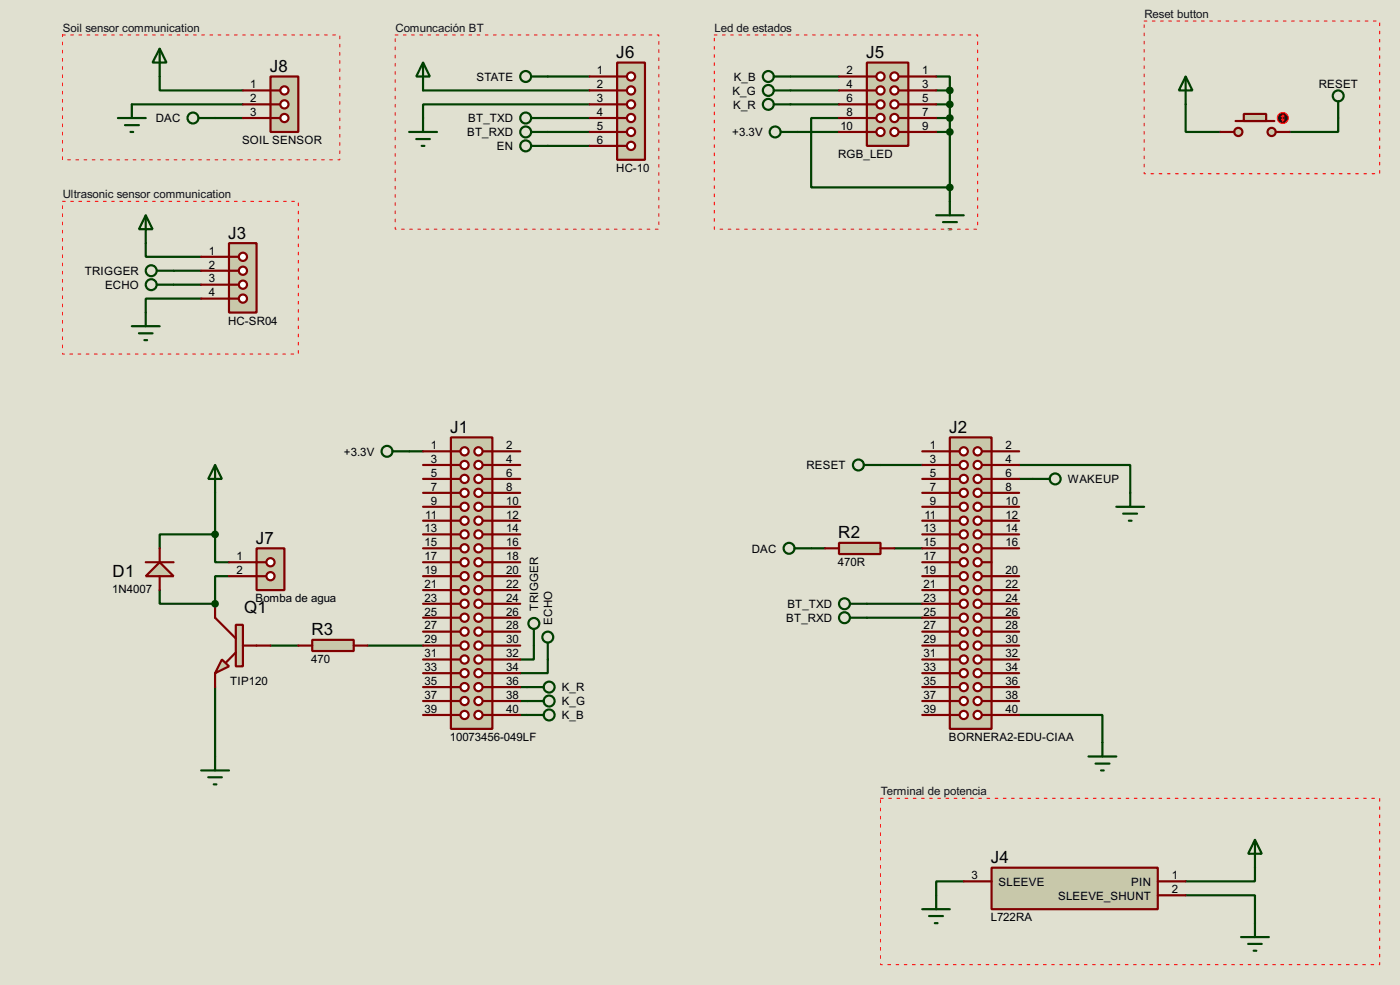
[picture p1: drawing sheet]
<svg xmlns="http://www.w3.org/2000/svg" width="256mm" height="180mm" viewBox="0 0 256 180" stroke-linecap="round" stroke-linejoin="round" font-family="sans-serif">
<path d="M0 0h256.5v180.3h-256.5z" fill="#e0e0d0"/>
<g fill="none" stroke="#004000" stroke-width=".4">
<path d="M24.2 19.1h20.3M29.3 14v2.6h15.2M77.5 16.6h30.5M100.4 14h7.6M108 19.1h-30.5v2.5M144.8 14h8.9M144.8 16.6h8.9M144.8 19.1h8.9M171.5 14h2.5v2.6M171.5 16.6h2.5M171.5 19.1h2.5M174 16.6v20.3"/>
<path d="M217.2 19.1v5.1h6.4M39.4 21.6h5.1M100.4 21.6h7.6M100.4 24.2h7.6M100.4 26.7h7.6M146.1 24.2h7.6M153.7 21.6h-5.1v12.7h25.4M171.5 21.6h2.5M171.5 24.2h2.5M245.2 21.6v2.6h-8.9M26.7 44.5v2.5h10.2M31.8 49.6h5.1"/>
<path d="M31.8 52.1h5.1M36.9 54.7h-10.2v2.5M39.4 97.8v5.1h2.6M39.4 97.8h-10.1v2.6M39.4 90.2v7.6M75 82.6h2.5M161.3 85.1h7.7M186.7 85.1h20.4v5.1M186.7 87.7h2.6M42 105.5h-2.6v5M49.6 118.2h5.1M67.4 118.2h10.1"/>
<path d="M97.8 118.2v2.5h-2.5M148.6 100.4h2.6M158.8 110.5h10.2M158.8 113.1h10.2M163.9 100.4h5.1M39.4 125.8v12.7M95.3 125.8h1.3M95.3 128.3h1.3M95.3 130.9h1.3M100.4 120.7v2.5h-5.1M186.7 130.9h15.3v5M229.9 158.8v2.5h-12.7"/>
<path d="M217.2 163.9h12.7v5.1"/>
</g>
<circle cx="39.4" cy="110.5" r=".2" fill="#004000"/>
<path d="M29.3 108v2.5h10.1M176.6 161.3h-5.1v2.6" fill="none" stroke="#004000" stroke-width=".4"/>
<path d="M82.6 80.1h7.6v53.3h-7.6z" fill="#c8c8aa" stroke="#800000" stroke-width=".4"/>
<path d="M82.6 82.6h1.8" fill="none" stroke="#800000" stroke-width=".4"/>
<circle cx="85.1" cy="82.6" r=".75" fill="#feffff" stroke="#800000" stroke-width=".4"/>
<path d="M82.6 85.1h1.8" fill="none" stroke="#800000" stroke-width=".4"/>
<circle cx="85.1" cy="85.1" r=".75" fill="#feffff" stroke="#800000" stroke-width=".4"/>
<path d="M82.6 87.7h1.8" fill="none" stroke="#800000" stroke-width=".4"/>
<circle cx="85.1" cy="87.7" r=".75" fill="#feffff" stroke="#800000" stroke-width=".4"/>
<path d="M82.6 90.2h1.8" fill="none" stroke="#800000" stroke-width=".4"/>
<circle cx="85.1" cy="90.2" r=".75" fill="#feffff" stroke="#800000" stroke-width=".4"/>
<path d="M88.4 82.6h1.8" fill="none" stroke="#800000" stroke-width=".4"/>
<circle cx="87.6" cy="82.6" r=".75" fill="#feffff" stroke="#800000" stroke-width=".4"/>
<path d="M88.4 85.1h1.8" fill="none" stroke="#800000" stroke-width=".4"/>
<circle cx="87.6" cy="85.1" r=".75" fill="#feffff" stroke="#800000" stroke-width=".4"/>
<path d="M88.4 87.7h1.8" fill="none" stroke="#800000" stroke-width=".4"/>
<circle cx="87.6" cy="87.7" r=".75" fill="#feffff" stroke="#800000" stroke-width=".4"/>
<path d="M88.4 90.2h1.8" fill="none" stroke="#800000" stroke-width=".4"/>
<circle cx="87.6" cy="90.2" r=".75" fill="#feffff" stroke="#800000" stroke-width=".4"/>
<path d="M82.6 92.8h1.8" fill="none" stroke="#800000" stroke-width=".4"/>
<circle cx="85.1" cy="92.8" r=".75" fill="#feffff" stroke="#800000" stroke-width=".4"/>
<path d="M88.4 92.8h1.8" fill="none" stroke="#800000" stroke-width=".4"/>
<circle cx="87.6" cy="92.8" r=".75" fill="#feffff" stroke="#800000" stroke-width=".4"/>
<path d="M82.6 95.3h1.8" fill="none" stroke="#800000" stroke-width=".4"/>
<circle cx="85.1" cy="95.3" r=".75" fill="#feffff" stroke="#800000" stroke-width=".4"/>
<path d="M88.4 95.3h1.8" fill="none" stroke="#800000" stroke-width=".4"/>
<circle cx="87.6" cy="95.3" r=".75" fill="#feffff" stroke="#800000" stroke-width=".4"/>
<path d="M82.6 97.8h1.8" fill="none" stroke="#800000" stroke-width=".4"/>
<circle cx="85.1" cy="97.8" r=".75" fill="#feffff" stroke="#800000" stroke-width=".4"/>
<path d="M88.4 97.8h1.8" fill="none" stroke="#800000" stroke-width=".4"/>
<circle cx="87.6" cy="97.8" r=".75" fill="#feffff" stroke="#800000" stroke-width=".4"/>
<path d="M82.6 100.4h1.8" fill="none" stroke="#800000" stroke-width=".4"/>
<circle cx="85.1" cy="100.4" r=".75" fill="#feffff" stroke="#800000" stroke-width=".4"/>
<path d="M88.4 100.4h1.8" fill="none" stroke="#800000" stroke-width=".4"/>
<circle cx="87.6" cy="100.4" r=".75" fill="#feffff" stroke="#800000" stroke-width=".4"/>
<path d="M82.6 102.9h1.8" fill="none" stroke="#800000" stroke-width=".4"/>
<circle cx="85.1" cy="102.9" r=".75" fill="#feffff" stroke="#800000" stroke-width=".4"/>
<path d="M82.6 105.5h1.8" fill="none" stroke="#800000" stroke-width=".4"/>
<circle cx="85.1" cy="105.5" r=".75" fill="#feffff" stroke="#800000" stroke-width=".4"/>
<path d="M82.6 108h1.8" fill="none" stroke="#800000" stroke-width=".4"/>
<circle cx="85.1" cy="108" r=".75" fill="#feffff" stroke="#800000" stroke-width=".4"/>
<path d="M88.4 102.9h1.8" fill="none" stroke="#800000" stroke-width=".4"/>
<circle cx="87.6" cy="102.9" r=".75" fill="#feffff" stroke="#800000" stroke-width=".4"/>
<path d="M88.4 105.5h1.8" fill="none" stroke="#800000" stroke-width=".4"/>
<circle cx="87.6" cy="105.5" r=".75" fill="#feffff" stroke="#800000" stroke-width=".4"/>
<path d="M88.4 108h1.8" fill="none" stroke="#800000" stroke-width=".4"/>
<circle cx="87.6" cy="108" r=".75" fill="#feffff" stroke="#800000" stroke-width=".4"/>
<path d="M82.6 110.5h1.8" fill="none" stroke="#800000" stroke-width=".4"/>
<circle cx="85.1" cy="110.5" r=".75" fill="#feffff" stroke="#800000" stroke-width=".4"/>
<path d="M88.4 110.5h1.8" fill="none" stroke="#800000" stroke-width=".4"/>
<circle cx="87.6" cy="110.5" r=".75" fill="#feffff" stroke="#800000" stroke-width=".4"/>
<path d="M82.6 113.1h1.8" fill="none" stroke="#800000" stroke-width=".4"/>
<circle cx="85.1" cy="113.1" r=".75" fill="#feffff" stroke="#800000" stroke-width=".4"/>
<path d="M88.4 113.1h1.8" fill="none" stroke="#800000" stroke-width=".4"/>
<circle cx="87.6" cy="113.1" r=".75" fill="#feffff" stroke="#800000" stroke-width=".4"/>
<path d="M82.6 115.6h1.8" fill="none" stroke="#800000" stroke-width=".4"/>
<circle cx="85.1" cy="115.6" r=".75" fill="#feffff" stroke="#800000" stroke-width=".4"/>
<path d="M82.6 118.2h1.8" fill="none" stroke="#800000" stroke-width=".4"/>
<circle cx="85.1" cy="118.2" r=".75" fill="#feffff" stroke="#800000" stroke-width=".4"/>
<path d="M88.4 115.6h1.8" fill="none" stroke="#800000" stroke-width=".4"/>
<circle cx="87.6" cy="115.6" r=".75" fill="#feffff" stroke="#800000" stroke-width=".4"/>
<path d="M88.4 118.2h1.8" fill="none" stroke="#800000" stroke-width=".4"/>
<circle cx="87.6" cy="118.2" r=".75" fill="#feffff" stroke="#800000" stroke-width=".4"/>
<path d="M82.6 120.7h1.8" fill="none" stroke="#800000" stroke-width=".4"/>
<circle cx="85.1" cy="120.7" r=".75" fill="#feffff" stroke="#800000" stroke-width=".4"/>
<path d="M82.6 123.2h1.8" fill="none" stroke="#800000" stroke-width=".4"/>
<circle cx="85.1" cy="123.2" r=".75" fill="#feffff" stroke="#800000" stroke-width=".4"/>
<path d="M82.6 125.8h1.8" fill="none" stroke="#800000" stroke-width=".4"/>
<circle cx="85.1" cy="125.8" r=".75" fill="#feffff" stroke="#800000" stroke-width=".4"/>
<path d="M88.4 120.7h1.8" fill="none" stroke="#800000" stroke-width=".4"/>
<circle cx="87.6" cy="120.7" r=".75" fill="#feffff" stroke="#800000" stroke-width=".4"/>
<path d="M88.4 123.2h1.8" fill="none" stroke="#800000" stroke-width=".4"/>
<circle cx="87.6" cy="123.2" r=".75" fill="#feffff" stroke="#800000" stroke-width=".4"/>
<path d="M88.4 125.8h1.8" fill="none" stroke="#800000" stroke-width=".4"/>
<circle cx="87.6" cy="125.8" r=".75" fill="#feffff" stroke="#800000" stroke-width=".4"/>
<path d="M82.6 128.3h1.8" fill="none" stroke="#800000" stroke-width=".4"/>
<circle cx="85.1" cy="128.3" r=".75" fill="#feffff" stroke="#800000" stroke-width=".4"/>
<path d="M88.4 128.3h1.8" fill="none" stroke="#800000" stroke-width=".4"/>
<circle cx="87.6" cy="128.3" r=".75" fill="#feffff" stroke="#800000" stroke-width=".4"/>
<path d="M82.6 130.9h1.8" fill="none" stroke="#800000" stroke-width=".4"/>
<circle cx="85.1" cy="130.9" r=".75" fill="#feffff" stroke="#800000" stroke-width=".4"/>
<path d="M88.4 130.9h1.8" fill="none" stroke="#800000" stroke-width=".4"/>
<circle cx="87.6" cy="130.9" r=".75" fill="#feffff" stroke="#800000" stroke-width=".4"/>
<g fill="none" stroke="#800000" stroke-width=".4">
<path d="M77.5 82.6h5.1M77.5 85.1h5.1M77.5 87.7h5.1M77.5 90.2h5.1M77.5 92.8h5.1M77.5 95.3h5.1M77.5 97.8h5.1M90.2 82.6h5.1M90.2 85.1h5.1M90.2 87.7h5.1M90.2 90.2h5.1M90.2 92.8h5.1"/>
<path d="M90.2 95.3h5.1M90.2 97.8h5.1M77.5 100.4h5.1M77.5 102.9h5.1M77.5 105.5h5.1M77.5 108h5.1M77.5 110.5h5.1M77.5 113.1h5.1M77.5 115.6h5.1M77.5 118.2h5.1M90.2 100.4h5.1M90.2 102.9h5.1"/>
<path d="M90.2 105.5h5.1M90.2 108h5.1M90.2 110.5h5.1M90.2 113.1h5.1M90.2 115.6h5.1M90.2 118.2h5.1M77.5 120.7h5.1M77.5 123.2h5.1M77.5 125.8h5.1M77.5 128.3h5.1M77.5 130.9h5.1M90.2 120.7h5.1"/>
<path d="M90.2 123.2h5.1M90.2 125.8h5.1M90.2 128.3h5.1M90.2 130.9h5.1"/>
</g>
<g fill="none" stroke="#004000" stroke-width=".4">
<path d="M158.3 85.1h3M97.8 115.1v3.1M100.4 117.7v3M155.8 110.5h3M155.8 113.1h3"/>
<circle cx="157.2" cy="85.1" r="1"/>
<circle cx="97.8" cy="114.1" r="1"/>
<circle cx="100.3" cy="116.6" r="1"/>
<circle cx="154.7" cy="110.5" r="1"/>
<circle cx="154.7" cy="113.1" r="1"/>
</g>
<path d="M42 44.5h5v12.7h-5z" fill="#c8c8aa" stroke="#800000" stroke-width=".4"/>
<path d="M42 47h1.7" fill="none" stroke="#800000" stroke-width=".4"/>
<circle cx="44.5" cy="47" r=".75" fill="#feffff" stroke="#800000" stroke-width=".4"/>
<path d="M42 49.6h1.7" fill="none" stroke="#800000" stroke-width=".4"/>
<circle cx="44.5" cy="49.6" r=".75" fill="#feffff" stroke="#800000" stroke-width=".4"/>
<path d="M42 52.1h1.7" fill="none" stroke="#800000" stroke-width=".4"/>
<circle cx="44.5" cy="52.1" r=".75" fill="#feffff" stroke="#800000" stroke-width=".4"/>
<path d="M42 54.7h1.7" fill="none" stroke="#800000" stroke-width=".4"/>
<circle cx="44.5" cy="54.7" r=".75" fill="#feffff" stroke="#800000" stroke-width=".4"/>
<path d="M36.9 47h5.1M36.9 49.6h5.1M36.9 52.1h5.1M36.9 54.7h5.1" fill="none" stroke="#800000" stroke-width=".4"/>
<g fill="none" stroke="#004000" stroke-width=".4">
<path d="M28.8 49.6h3M28.8 52.1h3"/>
<circle cx="27.7" cy="49.6" r="1"/>
<circle cx="27.7" cy="52.1" r="1"/>
</g>
<g fill="#c8c8aa" stroke="#800000" stroke-width=".4">
<circle cx="232.9" cy="24.2" r=".75"/>
<circle cx="226.8" cy="24.2" r=".75"/>
</g>
<path d="M226.4 22.2h7.1" fill="none" stroke="#800000" stroke-width=".4"/>
<path d="M227.9 20.9h4.1v1.3h-4.1z" fill="#c8c8aa" stroke="#800000" stroke-width=".4"/>
<path d="M223.6 24.2h2.5M233.7 24.2h2.6" fill="none" stroke="#800000" stroke-width=".4"/>
<circle cx="235" cy="21.6" r="1" fill="#400000" stroke="#f00" stroke-width=".2"/>
<path d="M234.8 21.9l.2 .3M235 21.1v1.1M235 21.1l-.2 .3M235 21.1l.3 .3M235.3 21.9l-.3 .3" fill="none" stroke="#f00" stroke-width=".2"/>
<g fill="none" stroke="#004000" stroke-width=".4">
<path d="M245.2 18.6v3"/>
<circle cx="245.1" cy="17.6" r="1"/>
</g>
<path d="M153.7 99.4h7.6v2h-7.6z" fill="#c8c8aa" stroke="#800000" stroke-width=".4"/>
<path d="M151.2 100.4h2.5M161.3 100.4h2.6" fill="none" stroke="#800000" stroke-width=".4"/>
<path d="M47 100.4h5.1v7.6h-5.1z" fill="#c8c8aa" stroke="#800000" stroke-width=".4"/>
<path d="M47 102.9h1.8" fill="none" stroke="#800000" stroke-width=".4"/>
<circle cx="49.5" cy="102.9" r=".75" fill="#feffff" stroke="#800000" stroke-width=".4"/>
<path d="M47 105.5h1.8" fill="none" stroke="#800000" stroke-width=".4"/>
<circle cx="49.5" cy="105.5" r=".75" fill="#feffff" stroke="#800000" stroke-width=".4"/>
<path d="M42 102.9h5M42 105.5h5" fill="none" stroke="#800000" stroke-width=".4"/>
<path d="M11.5 6.4h50.8v22.9h-50.8zM72.4 6.4h48.3v35.6h-48.3zM209.6 3.9h43.2v27.9h-43.2zM11.5 36.9h43.2v27.9h-43.2z" fill="none" stroke="#e0e0d0" stroke-width=".18"/>
<path d="M11.5 6.4h50.8v22.9h-50.8zM72.4 6.4h48.3v35.6h-48.3zM209.6 3.9h43.2v27.9h-43.2zM11.5 36.9h43.2v27.9h-43.2z" fill="none" stroke="#f00" stroke-width=".18" stroke-dasharray=".5 1"/>
<path d="M49.6 14h5.1v10.2h-5.1z" fill="#c8c8aa" stroke="#800000" stroke-width=".4"/>
<path d="M49.6 16.6h1.8" fill="none" stroke="#800000" stroke-width=".4"/>
<circle cx="52.1" cy="16.6" r=".75" fill="#feffff" stroke="#800000" stroke-width=".4"/>
<path d="M49.6 19.1h1.8" fill="none" stroke="#800000" stroke-width=".4"/>
<circle cx="52.1" cy="19.1" r=".75" fill="#feffff" stroke="#800000" stroke-width=".4"/>
<path d="M49.6 21.6h1.8" fill="none" stroke="#800000" stroke-width=".4"/>
<circle cx="52.1" cy="21.6" r=".75" fill="#feffff" stroke="#800000" stroke-width=".4"/>
<path d="M44.5 16.6h5.1M44.5 19.1h5.1M44.5 21.6h5.1" fill="none" stroke="#800000" stroke-width=".4"/>
<g fill="none" stroke="#004000" stroke-width=".4">
<path d="M97.3 14h3.1M36.4 21.6h3M97.3 21.6h3.1M97.3 26.7h3.1M97.3 24.2h3.1M145.6 100.4h3"/>
<circle cx="96.3" cy="14" r="1"/>
<circle cx="35.3" cy="21.6" r="1"/>
<circle cx="96.3" cy="26.7" r="1"/>
<circle cx="96.3" cy="21.6" r="1"/>
<circle cx="96.3" cy="24.2" r="1"/>
<circle cx="144.5" cy="100.4" r="1"/>
</g>
<path d="M113.1 11.5h5.1v17.8h-5.1z" fill="#c8c8aa" stroke="#800000" stroke-width=".4"/>
<path d="M113.1 14h1.8" fill="none" stroke="#800000" stroke-width=".4"/>
<circle cx="115.6" cy="14" r=".75" fill="#feffff" stroke="#800000" stroke-width=".4"/>
<path d="M113.1 16.6h1.8" fill="none" stroke="#800000" stroke-width=".4"/>
<circle cx="115.6" cy="16.6" r=".75" fill="#feffff" stroke="#800000" stroke-width=".4"/>
<path d="M113.1 19.1h1.8" fill="none" stroke="#800000" stroke-width=".4"/>
<circle cx="115.6" cy="19.1" r=".75" fill="#feffff" stroke="#800000" stroke-width=".4"/>
<path d="M113.1 21.6h1.8" fill="none" stroke="#800000" stroke-width=".4"/>
<circle cx="115.6" cy="21.6" r=".75" fill="#feffff" stroke="#800000" stroke-width=".4"/>
<path d="M113.1 24.2h1.8" fill="none" stroke="#800000" stroke-width=".4"/>
<circle cx="115.6" cy="24.2" r=".75" fill="#feffff" stroke="#800000" stroke-width=".4"/>
<path d="M113.1 26.7h1.8" fill="none" stroke="#800000" stroke-width=".4"/>
<circle cx="115.6" cy="26.7" r=".75" fill="#feffff" stroke="#800000" stroke-width=".4"/>
<path d="M108 14h5.1M108 16.6h5.1M108 19.1h5.1M108 21.6h5.1M108 24.2h5.1M108 26.7h5.1" fill="none" stroke="#800000" stroke-width=".4"/>
<path d="M181.7 158.8h30.4v7.6h-30.4z" fill-rule="evenodd" fill="#c8c8aa" stroke="#800000" stroke-width=".4"/>
<path d="M176.6 161.3h5.1M212.1 161.3h5.1M212.1 163.9h5.1" fill="none" stroke="#800000" stroke-width=".4"/>
<path d="M161.3 146.1h91.5v30.5h-91.5z" fill="none" stroke="#e0e0d0" stroke-width=".18"/>
<path d="M161.3 146.1h91.5v30.5h-91.5z" fill="none" stroke="#f00" stroke-width=".18" stroke-dasharray=".5 1"/>
<g fill="none" stroke="#004000" stroke-width=".4">
<path d="M24.2 19.1v2.5M29.3 8.9l1.2 2.6h-2.5zM29.3 8.9v5.1M77.5 11.5l1.3 2.5h-2.5zM77.5 11.5v5.1M217.2 14l1.3 2.6h-2.5zM217.2 14v5.1M21.6 21.6h5.1M22.9 22.9h2.6M23.9 24.2h.5M26.7 39.4l1.3 2.6h-2.5zM26.7 39.4v5.1"/>
<path d="M75 24.2h5.1M76.3 25.5h2.5M77.3 26.7h.5M77.5 21.6v2.6M24.2 59.7h5.1M26.7 57.2v2.5M25.5 61h2.5M26.5 62.3h.5M189.3 87.7h3M204.5 92.8h5.1M205.8 94h2.5M206.8 95.3h.5"/>
<path d="M207.1 90.2v2.6M39.4 138.5v2.5M199.4 138.5h5.1M200.7 139.8h2.6M202 135.9v2.6M36.9 141h5.1M38.2 142.3h2.5M39.2 143.6h.5M201.7 141h.5M229.9 153.7l1.3 2.6h-2.5zM229.9 153.7v5.1M227.4 171.5h5.1"/>
<path d="M228.7 172.8h2.5M229.7 174h.5M229.9 169v2.5"/>
<circle cx="193.3" cy="87.7" r="1"/>
</g>
<path d="M57.2 117.1h7.6v2.1h-7.6z" fill="#c8c8aa" stroke="#800000" stroke-width=".4"/>
<path d="M54.7 118.2h2.5M64.8 118.2h2.6" fill="none" stroke="#800000" stroke-width=".4"/>
<path d="M158.8 11.5h7.6v15.2h-7.6z" fill="#c8c8aa" stroke="#800000" stroke-width=".4"/>
<path d="M164.6 14h1.8" fill="none" stroke="#800000" stroke-width=".4"/>
<circle cx="163.8" cy="14" r=".75" fill="#feffff" stroke="#800000" stroke-width=".4"/>
<path d="M164.6 16.6h1.8" fill="none" stroke="#800000" stroke-width=".4"/>
<circle cx="163.8" cy="16.6" r=".75" fill="#feffff" stroke="#800000" stroke-width=".4"/>
<path d="M164.6 19.1h1.8" fill="none" stroke="#800000" stroke-width=".4"/>
<circle cx="163.8" cy="19.1" r=".75" fill="#feffff" stroke="#800000" stroke-width=".4"/>
<path d="M164.6 21.6h1.8" fill="none" stroke="#800000" stroke-width=".4"/>
<circle cx="163.8" cy="21.6" r=".75" fill="#feffff" stroke="#800000" stroke-width=".4"/>
<path d="M158.8 14h1.8" fill="none" stroke="#800000" stroke-width=".4"/>
<circle cx="161.3" cy="14" r=".75" fill="#feffff" stroke="#800000" stroke-width=".4"/>
<path d="M158.8 16.6h1.8" fill="none" stroke="#800000" stroke-width=".4"/>
<circle cx="161.3" cy="16.6" r=".75" fill="#feffff" stroke="#800000" stroke-width=".4"/>
<path d="M158.8 19.1h1.8" fill="none" stroke="#800000" stroke-width=".4"/>
<circle cx="161.3" cy="19.1" r=".75" fill="#feffff" stroke="#800000" stroke-width=".4"/>
<path d="M158.8 21.6h1.8" fill="none" stroke="#800000" stroke-width=".4"/>
<circle cx="161.3" cy="21.6" r=".75" fill="#feffff" stroke="#800000" stroke-width=".4"/>
<path d="M164.6 24.2h1.8" fill="none" stroke="#800000" stroke-width=".4"/>
<circle cx="163.8" cy="24.2" r=".75" fill="#feffff" stroke="#800000" stroke-width=".4"/>
<path d="M158.8 24.2h1.8" fill="none" stroke="#800000" stroke-width=".4"/>
<circle cx="161.3" cy="24.2" r=".75" fill="#feffff" stroke="#800000" stroke-width=".4"/>
<path d="M153.7 14h5.1M153.7 16.6h5.1M153.7 19.1h5.1M166.4 14h5.1M166.4 16.6h5.1M166.4 19.1h5.1M153.7 21.6h5.1M153.7 24.2h5.1M166.4 21.6h5.1M166.4 24.2h5.1" fill="none" stroke="#800000" stroke-width=".4"/>
<g fill="none" stroke="#004000" stroke-width=".4">
<path d="M141.8 19.1h3M141.8 16.6h3M141.8 14h3M143.1 24.2h3M171.5 39.4h5.1M174 36.9v2.5M172.8 40.7h2.5M173.8 42h.5M71.9 82.6h3.1M96.6 125.8h3M96.6 128.3h3M96.6 130.9h3"/>
<circle cx="140.7" cy="16.6" r="1"/>
<circle cx="140.7" cy="14" r="1"/>
<circle cx="140.7" cy="19.1" r="1"/>
<circle cx="142" cy="24.2" r="1"/>
<circle cx="70.9" cy="82.6" r="1"/>
<circle cx="100.6" cy="128.3" r="1"/>
<circle cx="100.6" cy="125.8" r="1"/>
<circle cx="100.6" cy="130.9" r="1"/>
</g>
<g fill="#004000" stroke="#004000" stroke-width=".4">
<circle cx="174" cy="24.2" r=".5"/>
<circle cx="174" cy="21.6" r=".5"/>
<circle cx="174" cy="19.1" r=".5"/>
<circle cx="174" cy="16.6" r=".5"/>
<circle cx="174" cy="34.3" r=".5"/>
</g>
<path d="M130.9 6.4h48.2v35.6h-48.2z" fill="none" stroke="#e0e0d0" stroke-width=".18"/>
<path d="M130.9 6.4h48.2v35.6h-48.2z" fill="none" stroke="#f00" stroke-width=".18" stroke-dasharray=".5 1"/>
<path d="M174 80.1h7.7v53.3h-7.7z" fill="#c8c8aa" stroke="#800000" stroke-width=".4"/>
<path d="M174 82.6h1.8" fill="none" stroke="#800000" stroke-width=".4"/>
<circle cx="176.5" cy="82.6" r=".75" fill="#feffff" stroke="#800000" stroke-width=".4"/>
<path d="M174 85.1h1.8" fill="none" stroke="#800000" stroke-width=".4"/>
<circle cx="176.5" cy="85.1" r=".75" fill="#feffff" stroke="#800000" stroke-width=".4"/>
<path d="M174 87.7h1.8" fill="none" stroke="#800000" stroke-width=".4"/>
<circle cx="176.5" cy="87.7" r=".75" fill="#feffff" stroke="#800000" stroke-width=".4"/>
<path d="M174 90.2h1.8" fill="none" stroke="#800000" stroke-width=".4"/>
<circle cx="176.5" cy="90.2" r=".75" fill="#feffff" stroke="#800000" stroke-width=".4"/>
<path d="M179.9 82.6h1.8" fill="none" stroke="#800000" stroke-width=".4"/>
<circle cx="179.1" cy="82.6" r=".75" fill="#feffff" stroke="#800000" stroke-width=".4"/>
<path d="M179.9 85.1h1.8" fill="none" stroke="#800000" stroke-width=".4"/>
<circle cx="179.1" cy="85.1" r=".75" fill="#feffff" stroke="#800000" stroke-width=".4"/>
<path d="M179.9 87.7h1.8" fill="none" stroke="#800000" stroke-width=".4"/>
<circle cx="179.1" cy="87.7" r=".75" fill="#feffff" stroke="#800000" stroke-width=".4"/>
<path d="M179.9 90.2h1.8" fill="none" stroke="#800000" stroke-width=".4"/>
<circle cx="179.1" cy="90.2" r=".75" fill="#feffff" stroke="#800000" stroke-width=".4"/>
<path d="M174 92.8h1.8" fill="none" stroke="#800000" stroke-width=".4"/>
<circle cx="176.5" cy="92.8" r=".75" fill="#feffff" stroke="#800000" stroke-width=".4"/>
<path d="M179.9 92.8h1.8" fill="none" stroke="#800000" stroke-width=".4"/>
<circle cx="179.1" cy="92.8" r=".75" fill="#feffff" stroke="#800000" stroke-width=".4"/>
<path d="M174 95.3h1.8" fill="none" stroke="#800000" stroke-width=".4"/>
<circle cx="176.5" cy="95.3" r=".75" fill="#feffff" stroke="#800000" stroke-width=".4"/>
<path d="M179.9 95.3h1.8" fill="none" stroke="#800000" stroke-width=".4"/>
<circle cx="179.1" cy="95.3" r=".75" fill="#feffff" stroke="#800000" stroke-width=".4"/>
<path d="M174 97.8h1.8" fill="none" stroke="#800000" stroke-width=".4"/>
<circle cx="176.5" cy="97.8" r=".75" fill="#feffff" stroke="#800000" stroke-width=".4"/>
<path d="M179.9 97.8h1.8" fill="none" stroke="#800000" stroke-width=".4"/>
<circle cx="179.1" cy="97.8" r=".75" fill="#feffff" stroke="#800000" stroke-width=".4"/>
<path d="M174 100.4h1.8" fill="none" stroke="#800000" stroke-width=".4"/>
<circle cx="176.5" cy="100.4" r=".75" fill="#feffff" stroke="#800000" stroke-width=".4"/>
<path d="M179.9 100.4h1.8" fill="none" stroke="#800000" stroke-width=".4"/>
<circle cx="179.1" cy="100.4" r=".75" fill="#feffff" stroke="#800000" stroke-width=".4"/>
<path d="M174 102.9h1.8" fill="none" stroke="#800000" stroke-width=".4"/>
<circle cx="176.5" cy="102.9" r=".75" fill="#feffff" stroke="#800000" stroke-width=".4"/>
<path d="M174 105.5h1.8" fill="none" stroke="#800000" stroke-width=".4"/>
<circle cx="176.5" cy="105.5" r=".75" fill="#feffff" stroke="#800000" stroke-width=".4"/>
<path d="M174 108h1.8" fill="none" stroke="#800000" stroke-width=".4"/>
<circle cx="176.5" cy="108" r=".75" fill="#feffff" stroke="#800000" stroke-width=".4"/>
<path d="M179.9 102.9h1.8" fill="none" stroke="#800000" stroke-width=".4"/>
<circle cx="179.1" cy="102.9" r=".75" fill="#feffff" stroke="#800000" stroke-width=".4"/>
<path d="M179.9 105.5h1.8" fill="none" stroke="#800000" stroke-width=".4"/>
<circle cx="179.1" cy="105.5" r=".75" fill="#feffff" stroke="#800000" stroke-width=".4"/>
<path d="M179.9 108h1.8" fill="none" stroke="#800000" stroke-width=".4"/>
<circle cx="179.1" cy="108" r=".75" fill="#feffff" stroke="#800000" stroke-width=".4"/>
<path d="M174 110.5h1.8" fill="none" stroke="#800000" stroke-width=".4"/>
<circle cx="176.5" cy="110.5" r=".75" fill="#feffff" stroke="#800000" stroke-width=".4"/>
<path d="M179.9 110.5h1.8" fill="none" stroke="#800000" stroke-width=".4"/>
<circle cx="179.1" cy="110.5" r=".75" fill="#feffff" stroke="#800000" stroke-width=".4"/>
<path d="M174 113.1h1.8" fill="none" stroke="#800000" stroke-width=".4"/>
<circle cx="176.5" cy="113.1" r=".75" fill="#feffff" stroke="#800000" stroke-width=".4"/>
<path d="M179.9 113.1h1.8" fill="none" stroke="#800000" stroke-width=".4"/>
<circle cx="179.1" cy="113.1" r=".75" fill="#feffff" stroke="#800000" stroke-width=".4"/>
<path d="M174 115.6h1.8" fill="none" stroke="#800000" stroke-width=".4"/>
<circle cx="176.5" cy="115.6" r=".75" fill="#feffff" stroke="#800000" stroke-width=".4"/>
<path d="M174 118.2h1.8" fill="none" stroke="#800000" stroke-width=".4"/>
<circle cx="176.5" cy="118.2" r=".75" fill="#feffff" stroke="#800000" stroke-width=".4"/>
<path d="M179.9 115.6h1.8" fill="none" stroke="#800000" stroke-width=".4"/>
<circle cx="179.1" cy="115.6" r=".75" fill="#feffff" stroke="#800000" stroke-width=".4"/>
<path d="M179.9 118.2h1.8" fill="none" stroke="#800000" stroke-width=".4"/>
<circle cx="179.1" cy="118.2" r=".75" fill="#feffff" stroke="#800000" stroke-width=".4"/>
<path d="M174 120.7h1.8" fill="none" stroke="#800000" stroke-width=".4"/>
<circle cx="176.5" cy="120.7" r=".75" fill="#feffff" stroke="#800000" stroke-width=".4"/>
<path d="M174 123.2h1.8" fill="none" stroke="#800000" stroke-width=".4"/>
<circle cx="176.5" cy="123.2" r=".75" fill="#feffff" stroke="#800000" stroke-width=".4"/>
<path d="M174 125.8h1.8" fill="none" stroke="#800000" stroke-width=".4"/>
<circle cx="176.5" cy="125.8" r=".75" fill="#feffff" stroke="#800000" stroke-width=".4"/>
<path d="M179.9 120.7h1.8" fill="none" stroke="#800000" stroke-width=".4"/>
<circle cx="179.1" cy="120.7" r=".75" fill="#feffff" stroke="#800000" stroke-width=".4"/>
<path d="M179.9 123.2h1.8" fill="none" stroke="#800000" stroke-width=".4"/>
<circle cx="179.1" cy="123.2" r=".75" fill="#feffff" stroke="#800000" stroke-width=".4"/>
<path d="M179.9 125.8h1.8" fill="none" stroke="#800000" stroke-width=".4"/>
<circle cx="179.1" cy="125.8" r=".75" fill="#feffff" stroke="#800000" stroke-width=".4"/>
<path d="M174 128.3h1.8" fill="none" stroke="#800000" stroke-width=".4"/>
<circle cx="176.5" cy="128.3" r=".75" fill="#feffff" stroke="#800000" stroke-width=".4"/>
<path d="M179.9 128.3h1.8" fill="none" stroke="#800000" stroke-width=".4"/>
<circle cx="179.1" cy="128.3" r=".75" fill="#feffff" stroke="#800000" stroke-width=".4"/>
<path d="M174 130.9h1.8" fill="none" stroke="#800000" stroke-width=".4"/>
<circle cx="176.5" cy="130.9" r=".75" fill="#feffff" stroke="#800000" stroke-width=".4"/>
<path d="M179.9 130.9h1.8" fill="none" stroke="#800000" stroke-width=".4"/>
<circle cx="179.1" cy="130.9" r=".75" fill="#feffff" stroke="#800000" stroke-width=".4"/>
<g fill="none" stroke="#800000" stroke-width=".4">
<path d="M169 82.6h5M169 85.1h5M169 87.7h5M169 90.2h5M169 92.8h5M169 95.3h5M169 97.8h5M181.7 82.6h5M181.7 85.1h5M181.7 87.7h5M181.7 90.2h5M181.7 92.8h5"/>
<path d="M181.7 95.3h5M181.7 97.8h5M169 100.4h5M169 102.9h5M169 105.5h5M169 108h5M169 110.5h5M169 113.1h5M169 115.6h5M169 118.2h5M181.7 100.4h5M181.7 105.5h5"/>
<path d="M181.7 108h5M181.7 110.5h5M181.7 113.1h5M181.7 115.6h5M181.7 118.2h5M169 120.7h5M169 123.2h5M169 125.8h5M169 128.3h5M169 130.9h5M181.7 120.7h5M181.7 123.2h5"/>
<path d="M181.7 125.8h5M181.7 128.3h5M181.7 130.9h5"/>
</g>
<path d="M40.7 120.7l1.3 1.3-2.6 1.2z" fill="#c8c8aa" stroke="#800000" stroke-width=".4"/>
<path d="M43.2 114.4h1.3v7.6h-1.3z" fill="#c8c8aa" stroke="#800000" stroke-width=".4"/>
<path d="M39.4 110.5v2.6l3.8 3.8M43.2 119.4l-1.7 1.8M44.5 118.2h5.1M39.4 123.2v2.6" fill="none" stroke="#800000" stroke-width=".4"/>
<path d="M26.7 105.5l2.6-2.6 2.5 2.6z" fill="#c8c8aa" stroke="#800000" stroke-width=".4"/>
<path d="M26.7 102.9h5.1M29.3 100.4v2.5M29.3 105.5v2.5" fill="none" stroke="#800000" stroke-width=".4"/>
<path d="M39.4 85.1l1.3 2.6h-2.5zM39.4 85.1v5.1M169 166.4h5M170.2 167.7h2.6M171.3 169h.5M171.5 163.9v2.5" fill="none" stroke="#004000" stroke-width=".4"/>
<g fill="#004000" stroke="#004000" stroke-width=".4">
<circle cx="39.4" cy="97.8" r=".5"/>
<circle cx="39.4" cy="110.5" r=".5"/>
</g>
<g font-size="3.5">
<text x="112.9" y="10.6">J6</text>
<text x="158.7" y="10.6">J5</text>
<text x="49.4" y="13.2">J8</text>
<text x="41.8" y="43.7">J3</text>
<text x="82.5" y="79.3">J1</text>
<text x="173.9" y="79.3">J2</text>
<text x="46.9" y="99.6">J7</text>
<text x="153.6" y="98.6">R2</text>
<text x="20.6" y="105.6">D1</text>
<text x="44.8" y="112.3">Q1</text>
<text x="57.1" y="116.3">R3</text>
<text x="181.5" y="158">J4</text>
</g>
<g font-size="2.4" fill="#000040">
<text x="11.5" y="5.8">Soil sensor communication</text>
<text x="72.4" y="5.8">Comuncación BT</text>
<text x="130.9" y="5.8">Led de estados</text>
<text x="209.6" y="3.3">Reset button</text>
<text x="11.5" y="36.3">Ultrasonic sensor communication</text>
<text x="161.3" y="145.6">Terminal de potencia</text>
</g>
<g font-size="2.4">
<text x="45.9" y="16.2">1</text>
<text x="87.3" y="14.8">STATE</text>
<text x="109.4" y="13.6">1</text>
<text x="109.4" y="16.2">2</text>
<text x="134.2" y="17.3">K_G</text>
<text x="134.4" y="14.8">K_B</text>
<text x="155.1" y="13.6">2</text>
<text x="155.1" y="16.2">4</text>
<text x="169" y="13.6">1</text>
<text x="169" y="16.2">3</text>
<text x="241.6" y="16.1">RESET</text>
<text x="28.5" y="22.4">DAC</text>
<text x="45.9" y="18.7">2</text>
<text x="45.9" y="21.2">3</text>
<text x="85.8" y="22.4">BT_TXD</text>
<text x="109.4" y="18.7">3</text>
<text x="109.4" y="21.2">4</text>
<text x="109.4" y="23.8">5</text>
<text x="134.3" y="19.9">K_R</text>
<text x="154" y="23.8">10</text>
<text x="155.1" y="18.7">6</text>
<text x="155.1" y="21.2">8</text>
<text x="169" y="18.7">5</text>
<text x="169" y="21.2">7</text>
<text x="169" y="23.8">9</text>
<text x="44.3" y="26.4">SOIL SENSOR</text>
<text x="85.6" y="25">BT_RXD</text>
<text x="91" y="27.5">EN</text>
<text x="109.4" y="26.3">6</text>
<text x="134.2" y="25">+3.3V</text>
<text x="153.5" y="28.9">RGB_LED</text>
<text x="112.9" y="31.4">HC-10</text>
<text x="38.3" y="46.6">1</text>
<text x="15.5" y="50.4">TRIGGER</text>
<text x="19.2" y="52.9">ECHO</text>
<text x="38.3" y="49.2">2</text>
<text x="38.3" y="51.7">3</text>
<text x="38.3" y="54.3">4</text>
<text x="41.8" y="59.4">HC-SR04</text>
<text x="63" y="83.4">+3.3V</text>
<text x="78.9" y="82.2">1</text>
<text x="92.8" y="82.2">2</text>
<text x="170.4" y="82.2">1</text>
<text x="184.2" y="82.2">2</text>
<text x="78.9" y="84.7">3</text>
<text x="78.9" y="87.3">5</text>
<text x="78.9" y="89.8">7</text>
<text x="92.8" y="84.7">4</text>
<text x="92.8" y="87.3">6</text>
<text x="92.8" y="89.8">8</text>
<text x="147.7" y="85.9">RESET</text>
<text x="170.4" y="84.7">3</text>
<text x="170.4" y="87.3">5</text>
<text x="170.4" y="89.8">7</text>
<text x="184.2" y="84.7">4</text>
<text x="184.2" y="87.3">6</text>
<text x="184.2" y="89.8">8</text>
<text x="195.6" y="88.5">WAKEUP</text>
<text x="77.9" y="94.9">11</text>
<text x="78.9" y="92.4">9</text>
<text x="92.8" y="92.4">10</text>
<text x="92.8" y="94.9">12</text>
<text x="169.4" y="94.9">11</text>
<text x="170.4" y="92.4">9</text>
<text x="184.2" y="92.4">10</text>
<text x="184.2" y="94.9">12</text>
<text x="77.8" y="97.4">13</text>
<text x="77.8" y="100">15</text>
<text x="92.8" y="97.4">14</text>
<text x="92.8" y="100">16</text>
<text x="137.7" y="101.2">DAC</text>
<text x="169.2" y="97.4">13</text>
<text x="169.2" y="100">15</text>
<text x="184.2" y="97.4">14</text>
<text x="184.2" y="100">16</text>
<text x="43.4" y="102.5">1</text>
<text x="43.4" y="105.1">2</text>
<text x="77.8" y="102.5">17</text>
<text x="77.8" y="105.1">19</text>
<text x="77.8" y="107.6">21</text>
<text x="92.8" y="102.5">18</text>
<text x="92.8" y="105.1">20</text>
<text x="92.8" y="107.6">22</text>
<text x="153.5" y="103.6">470R</text>
<text x="169.2" y="102.5">17</text>
<text x="169.2" y="105.1">19</text>
<text x="169.2" y="107.6">21</text>
<text x="184.2" y="105.1">20</text>
<text x="184.2" y="107.6">22</text>
<text x="20.6" y="108.5">1N4007</text>
<text x="46.8" y="110.2">Bomba de agua</text>
<text x="77.8" y="110.1">23</text>
<text x="77.8" y="112.7">25</text>
<text x="92.8" y="110.1">24</text>
<text x="92.8" y="112.7">26</text>
<text x="98.6" y="111.8" transform="rotate(-90 98.6 111.8)">TRIGGER</text>
<text x="144" y="113.9">BT_RXD</text>
<text x="144.2" y="111.3">BT_TXD</text>
<text x="169.2" y="110.1">23</text>
<text x="169.2" y="112.7">25</text>
<text x="184.2" y="110.1">24</text>
<text x="184.2" y="112.7">26</text>
<text x="77.8" y="115.2">27</text>
<text x="77.8" y="117.8">29</text>
<text x="92.8" y="115.2">28</text>
<text x="92.8" y="117.8">30</text>
<text x="101.2" y="114.3" transform="rotate(-90 101.2 114.3)">ECHO</text>
<text x="169.2" y="115.2">27</text>
<text x="169.2" y="117.8">29</text>
<text x="184.2" y="115.2">28</text>
<text x="184.2" y="117.8">30</text>
<text x="42.2" y="125.4">TIP120</text>
<text x="57" y="121.4">470</text>
<text x="77.8" y="120.3">31</text>
<text x="77.8" y="122.8">33</text>
<text x="77.8" y="125.4">35</text>
<text x="92.8" y="120.3">32</text>
<text x="92.8" y="122.8">34</text>
<text x="92.8" y="125.4">36</text>
<text x="169.2" y="120.3">31</text>
<text x="169.2" y="122.8">33</text>
<text x="169.2" y="125.4">35</text>
<text x="184.2" y="120.3">32</text>
<text x="184.2" y="122.8">34</text>
<text x="184.2" y="125.4">36</text>
<text x="77.8" y="127.9">37</text>
<text x="77.8" y="130.5">39</text>
<text x="92.8" y="127.9">38</text>
<text x="92.8" y="130.5">40</text>
<text x="102.9" y="126.6">K_R</text>
<text x="102.9" y="129.1">K_G</text>
<text x="102.9" y="131.7">K_B</text>
<text x="169.2" y="127.9">37</text>
<text x="169.2" y="130.5">39</text>
<text x="184.2" y="127.9">38</text>
<text x="184.2" y="130.5">40</text>
<text x="82.4" y="135.6">10073456-049LF</text>
<text x="173.8" y="135.6">BORNERA2-EDU-CIAA</text>
<text x="178" y="160.9">3</text>
<text x="214.7" y="160.9">1</text>
<text x="182.9" y="162.1">SLEEVE</text>
<text x="193.8" y="164.7">SLEEVE_SHUNT</text>
<text x="207.2" y="162.1">PIN</text>
<text x="214.7" y="163.5">2</text>
<text x="181.5" y="168.6">L722RA</text>
</g>
</svg>
